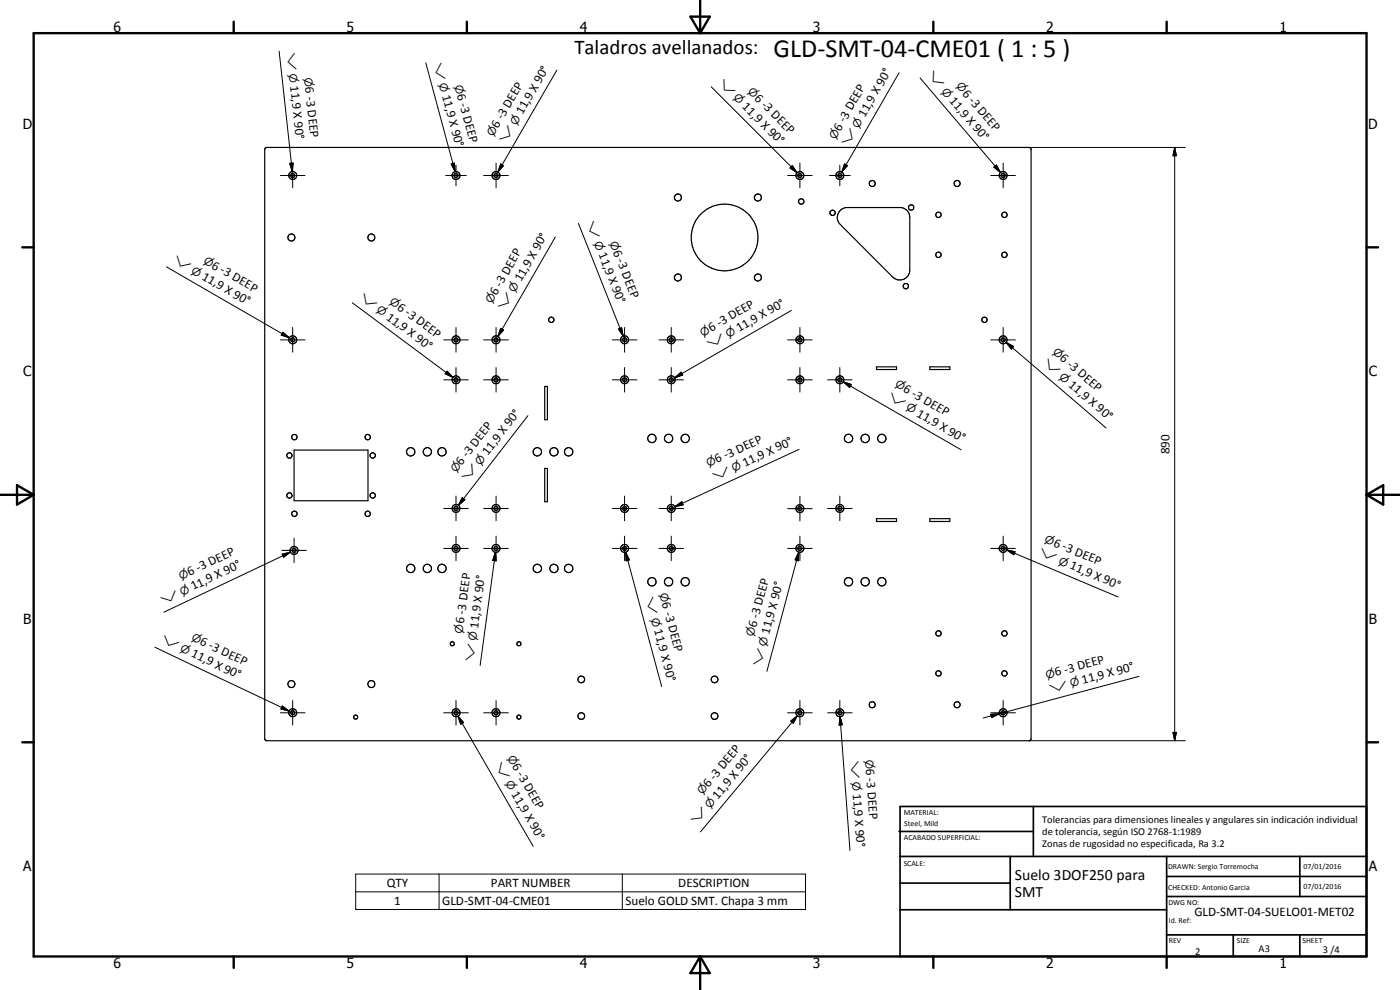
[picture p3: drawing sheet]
<svg xmlns="http://www.w3.org/2000/svg" width="420mm" height="297mm" viewBox="0 0 420 297" stroke-linecap="round" stroke-linejoin="round" font-family="sans-serif">
<g fill="none" stroke="#000" stroke-width=".35">
<path d="M79.7 44.4h229.5l.2 .5-.1 177.1-.3 .2-229.3-.1-.3-.4v-176.8zM136.3 52.3l.8-.2 .3 .4v.3a.61 .61 0 0 1-.8 .4 .61 .61 0 0 1-.3-.9zM252.1 63.2l.6-.5 1.2-.4h16.6a2.93 2.93 0 0 1 2.5 3v15.7a3 3 0 0 1-1.8 2.8 3 3 0 0 1-3.3-.7l-15.7-15.7a2.88 2.88 0 0 1-.1-4.2zM163.5 116h.8v9.9h-.8zM263 110.1h6.1v.8h-6.1zM279 110.1h6.1v.8h-6.1zM88.3 135h22.1v15.2h-22.1zM163.5 140.5h.8v10h-.8zM263 155.6h6.1v.9h-6.1zM279 155.6h6.1v.9h-6.1z"/>
<circle cx="87.8" cy="52.6" r="1.2"/>
<circle cx="87.8" cy="52.6" r=".6"/>
<circle cx="136.9" cy="52.6" r="1.2"/>
<circle cx="148.8" cy="52.6" r="1.2"/>
<circle cx="148.9" cy="52.7" r=".6"/>
<circle cx="203.5" cy="59.3" r="1.05"/>
<circle cx="227.4" cy="59.3" r="1.06"/>
<circle cx="240" cy="52.6" r=".6"/>
<circle cx="240.1" cy="52.6" r="1.18"/>
<circle cx="252.1" cy="52.6" r="1.2"/>
<circle cx="252.1" cy="52.6" r=".6"/>
<circle cx="261.8" cy="55" r=".9"/>
<circle cx="287.2" cy="55.1" r=".91"/>
<circle cx="301" cy="52.7" r="1.19"/>
<circle cx="301" cy="52.6" r=".6"/>
<circle cx="87.5" cy="71.3" r="1.06"/>
<circle cx="111.5" cy="71.3" r="1.05"/>
<circle cx="217.5" cy="71.3" r="10"/>
<circle cx="240.5" cy="60.4" r=".81"/>
<circle cx="249.8" cy="63.9" r=".8"/>
<circle cx="273.5" cy="62.2" r=".79"/>
<circle cx="281.6" cy="76.5" r=".81"/>
<circle cx="281.6" cy="64.5" r=".8"/>
<circle cx="301.4" cy="64.4" r=".79"/>
<circle cx="301.4" cy="76.5" r=".81"/>
<circle cx="165.4" cy="95.9" r=".8"/>
<circle cx="203.4" cy="83.3" r="1.06"/>
<circle cx="227.5" cy="83.3" r="1.06"/>
<circle cx="271.9" cy="85.9" r=".8"/>
<circle cx="295.5" cy="95.9" r=".79"/>
<circle cx="87.8" cy="102" r="1.2"/>
<circle cx="87.8" cy="102" r=".6"/>
<circle cx="136.8" cy="113.9" r=".62"/>
<circle cx="136.9" cy="101.9" r=".61"/>
<circle cx="136.9" cy="113.9" r="1.2"/>
<circle cx="136.9" cy="101.9" r="1.2"/>
<circle cx="148.8" cy="102" r="1.2"/>
<circle cx="148.9" cy="113.9" r="1.2"/>
<circle cx="148.9" cy="102" r=".6"/>
<circle cx="148.9" cy="114" r=".59"/>
<circle cx="187.5" cy="113.9" r=".6"/>
<circle cx="187.5" cy="102" r=".6"/>
<circle cx="187.5" cy="102" r="1.2"/>
<circle cx="187.5" cy="113.9" r="1.2"/>
<circle cx="201.4" cy="113.9" r="1.19"/>
<circle cx="201.4" cy="102" r="1.19"/>
<circle cx="201.5" cy="102" r=".61"/>
<circle cx="201.5" cy="114" r=".63"/>
<circle cx="240" cy="114" r="1.19"/>
<circle cx="240" cy="102" r=".6"/>
<circle cx="240" cy="101.9" r="1.2"/>
<circle cx="240" cy="113.9" r=".6"/>
<circle cx="252.1" cy="114" r="1.19"/>
<circle cx="252.1" cy="114" r=".61"/>
<circle cx="301" cy="102" r=".6"/>
<circle cx="301.1" cy="102" r="1.19"/>
<circle cx="86.9" cy="136.7" r=".8"/>
<circle cx="88.4" cy="131.2" r=".8"/>
<circle cx="110.4" cy="131.1" r=".8"/>
<circle cx="111.9" cy="136.6" r=".81"/>
<circle cx="123.3" cy="135.6" r="1.24"/>
<circle cx="128.2" cy="135.6" r="1.24"/>
<circle cx="132.6" cy="135.6" r="1.26"/>
<circle cx="161.2" cy="135.5" r="1.25"/>
<circle cx="166.3" cy="135.6" r="1.24"/>
<circle cx="170.6" cy="135.5" r="1.25"/>
<circle cx="195.6" cy="131.6" r="1.26"/>
<circle cx="200.7" cy="131.5" r="1.25"/>
<circle cx="205.6" cy="131.5" r="1.25"/>
<circle cx="254.7" cy="131.6" r="1.26"/>
<circle cx="259.6" cy="131.6" r="1.26"/>
<circle cx="264.7" cy="131.5" r="1.25"/>
<circle cx="86.9" cy="148.7" r=".81"/>
<circle cx="88.4" cy="154.2" r=".8"/>
<circle cx="110.3" cy="154.2" r=".79"/>
<circle cx="111.9" cy="148.6" r=".8"/>
<circle cx="136.9" cy="152.5" r=".61"/>
<circle cx="136.9" cy="152.6" r="1.19"/>
<circle cx="148.8" cy="152.5" r="1.2"/>
<circle cx="148.9" cy="152.5" r=".6"/>
<circle cx="187.5" cy="152.5" r="1.19"/>
<circle cx="187.5" cy="152.5" r=".6"/>
<circle cx="201.4" cy="152.5" r=".6"/>
<circle cx="201.4" cy="152.5" r="1.19"/>
<circle cx="240" cy="152.6" r=".59"/>
<circle cx="240" cy="152.6" r="1.21"/>
<circle cx="252.1" cy="152.6" r="1.2"/>
<circle cx="252.1" cy="152.5" r=".6"/>
<circle cx="88.2" cy="165.2" r="1.2"/>
<circle cx="88.2" cy="165.2" r=".59"/>
<circle cx="123.3" cy="170.5" r="1.24"/>
<circle cx="128.2" cy="170.6" r="1.24"/>
<circle cx="132.6" cy="170.6" r="1.24"/>
<circle cx="136.9" cy="164.6" r="1.2"/>
<circle cx="136.9" cy="164.6" r=".6"/>
<circle cx="148.9" cy="164.6" r="1.2"/>
<circle cx="148.9" cy="164.5" r=".59"/>
<circle cx="161.3" cy="170.5" r="1.26"/>
<circle cx="166.3" cy="170.5" r="1.26"/>
<circle cx="170.7" cy="170.5" r="1.26"/>
<circle cx="187.5" cy="164.6" r="1.2"/>
<circle cx="187.5" cy="164.6" r=".6"/>
<circle cx="195.7" cy="174.6" r="1.25"/>
<circle cx="200.7" cy="174.6" r="1.26"/>
<circle cx="201.4" cy="164.5" r="1.21"/>
<circle cx="201.5" cy="164.5" r=".59"/>
<circle cx="205.6" cy="174.6" r="1.25"/>
<circle cx="240" cy="164.5" r=".59"/>
<circle cx="240" cy="164.5" r="1.2"/>
<circle cx="254.7" cy="174.6" r="1.25"/>
<circle cx="259.6" cy="174.6" r="1.26"/>
<circle cx="264.7" cy="174.6" r="1.24"/>
<circle cx="301" cy="164.6" r="1.2"/>
<circle cx="301" cy="164.6" r=".6"/>
<circle cx="135.7" cy="193.1" r=".6"/>
<circle cx="155.7" cy="193.1" r=".61"/>
<circle cx="281.6" cy="190.1" r=".8"/>
<circle cx="301.5" cy="190" r=".8"/>
<circle cx="87.5" cy="205.2" r="1.05"/>
<circle cx="87.8" cy="213.9" r=".61"/>
<circle cx="87.9" cy="213.8" r="1.2"/>
<circle cx="106.7" cy="215.2" r=".61"/>
<circle cx="111.5" cy="205.2" r="1.04"/>
<circle cx="136.9" cy="213.8" r=".61"/>
<circle cx="136.9" cy="213.9" r="1.2"/>
<circle cx="148.9" cy="213.8" r=".6"/>
<circle cx="148.9" cy="213.8" r="1.2"/>
<circle cx="155.7" cy="215.2" r=".61"/>
<circle cx="174.4" cy="203.9" r="1"/>
<circle cx="174.4" cy="214.8" r="1"/>
<circle cx="214.4" cy="214.9" r="1"/>
<circle cx="214.5" cy="203.9" r="1"/>
<circle cx="240" cy="213.8" r=".6"/>
<circle cx="240.1" cy="213.8" r="1.18"/>
<circle cx="252.1" cy="213.8" r=".6"/>
<circle cx="252.1" cy="213.8" r="1.19"/>
<circle cx="261.8" cy="211.4" r=".9"/>
<circle cx="281.6" cy="202.1" r=".8"/>
<circle cx="287.3" cy="211.4" r=".91"/>
<circle cx="301" cy="213.8" r=".61"/>
<circle cx="301" cy="213.9" r="1.2"/>
<circle cx="301.5" cy="202" r=".8"/>
</g>
<g fill="none" stroke="#000" stroke-width=".71">
<path d="M10.1 9.9h400v277.1h-400zM70.1 6.5v3.4M140.1 6.5v3.4M207.2 5h5.8l-2.9 4.9zM210.1 0v9.9M280.1 6.5v3.4M350.1 6.5v3.4M6.7 74.2h3.4M410.1 74.2h3.5M.1 148.5h10M5.1 145.6l5 2.9-5 2.9zM410.1 148.5h10"/>
<path d="M410.1 148.5l5-2.9v5.8zM6.7 222.7h3.4M410.1 222.7h3.5M70.1 287v3.4M140.1 287v3.4M210.1 287v10M210.1 287l2.9 5h-5.8zM280.1 287v3.4M350.1 287v3.4"/>
</g>
<g fill="none" stroke="#000" stroke-width=".51">
<path d="M269.8 249.5h40.3M270.1 242h140v45h-140zM270.1 257h140M303.2 257v16M310.1 242v15M350.1 257v30M390.1 257v12M270.1 265h33.1M270.1 273h80M350.1 269h60M350.1 263h60M350.1 280.5h60"/>
<path d="M370.1 280.5v6.5M390.1 280.5v6.5"/>
</g>
<g fill="none" stroke="#000" stroke-width=".3">
<path d="M83.8 15.4l3.9 36.1M127.8 18.9l8.8 32.6M167.1 21l-17.7 30.6M213.4 26l25.8 25.8M269.8 21.8l-17.2 29.8M276.1 23.4l24.2 28.3M84.1 52.7h7.5M86.9 49l1.1-.1-.3 2.6zM87.8 48.9v7.4M133.8 52.7h6.1M135.4 49.2l1-.3 .2 2.6zM136.9 49.6v6.2"/>
<path d="M145.1 52.7h7.5M148.9 48.9v7.4M150.3 49.2l.8 .5-1.7 1.9zM236.4 52.7h7.3M237.8 49.7l1.4 2.1-2.1-1.4zM240.1 48.9v7.4M249 52.7h6.2M252 49.6v6.2M253.4 49.2l.9 .5-1.7 1.9zM297.3 52.7h7.4M298.3 50.2l.7-.7 1.3 2.2zM301.1 48.9v7.4"/>
<path d="M308.9 44.2h46.8M352.5 44.2l.5 2.5h-1zM352.5 44.2v178M166.7 71.1l-17.3 29.8M173.6 67.1l13.4 33.7M49.9 80.1l36.9 21.2M84.9 99.7l1.9 1.6-2.4-.8zM87.8 98.3v7.4M105.7 90.8l30.2 22.4M136.9 98.3v7.4M148.9 98.3v7.4M150.3 98.5l.8 .5-1.7 1.9z"/>
<path d="M185.6 98.7l1-.4 .4 2.5zM187.4 98.3v7.4M201.5 98.3v7.4M237.5 93.1l-35 20.3M240.1 98.3v7.4M301.1 98.3v7.4M84.1 102h7.5M133.2 114h7.3M133.2 102h7.3M134.2 111.4l1.7 1.8-2.3-1.1zM136.9 110.3v7.3M145.1 114h7.5"/>
<path d="M145.1 102h7.5M148.9 110.3v7.3M183.8 114h7.4M183.8 102h7.4M187.4 110.3v7.3M197.8 114h7.3M197.8 102h7.3M201.5 110.3v7.3M202.5 113.4l1.9-1.7 .5 .8zM236.4 114h7.3M236.4 102h7.3M240.1 110.3v7.3"/>
<path d="M248.4 114h7.3M252 110.3v7.3M253.1 114.6l2.4 .8-.5 .8zM253.1 114.6l35.3 20.4M297.3 102h7.4M302 102.7l2.2 1.3-.7 .7zM302 102.7l29.9 25.7M158.4 124.7l-20.8 26.9M239.8 134.8l-37.3 17.3M133.2 152.6h7.3M136.9 148.8v7.5M138.7 149.4l.8 .5-1.9 1.7z"/>
<path d="M145.1 152.6h7.5M148.9 148.8v7.5M183.8 152.6h7.4M187.4 148.8v7.5M197.8 152.6h7.3M201.5 148.8v7.5M202.5 152.1l2.1-1.6 .4 1zM236.4 152.6h7.3M240.1 148.9v7.4M248.4 152.6h7.3M252 148.8v7.5M84.6 165.1h7.3"/>
<path d="M84.7 166.3l2.5-.6-2.1 1.5zM87.2 165.7l-38 18M88.3 161.5v7.3M133.2 164.5h7.3M136.9 160.9v7.3M145.1 164.5h7.5M148.7 165.7l.2 2.6-1-.2zM148.7 165.7l-4.6 34M148.9 160.9v7.3M183.8 164.5h7.4M187.4 160.9v7.3M187.8 165.7l1.1 2.3-1 .3z"/>
<path d="M187.8 165.7l10.8 40.3M197.8 164.5h7.3M201.5 160.9v7.3M236.4 164.5h7.3M239.7 165.7l-.1 2.6-1-.3zM239.7 165.7l-9.5 35.7M240.1 160.9v7.3M297.3 164.5h7.4M301.1 160.9v7.3M302.2 165l2.4 .5-.4 1zM302.2 165l33.4 14.1M46.5 194.2l40.3 19.2"/>
<path d="M84.1 213.9h7.5M84.7 211.8l2.1 1.6-2.5-.7zM87.8 210.2v7.4M133.2 213.9h7.3M136.9 210.2v7.4M137.4 214.9l1.7 1.9-.9 .5zM137.4 214.9l22.6 39M145.1 213.9h7.5M148.9 210.2v7.4M236.4 213.9h7.3M237.3 216.4l2-1.6-1.2 2.2zM239.3 214.8l-29.1 34.8"/>
<path d="M240.1 210.2v7.4M248.4 213.9h7.3M252 210.2v7.4M252.1 215.1l.7 2.4-1 .1zM252.1 215.1l3 40.1M297.3 214.3l2.6-.1-2.3 1.1zM297.3 213.9h7.4M299.9 214.2l-4.8 1.2M301.1 210.2v7.4M302.2 213.5l-2.3 .7M341.8 202.9l-41.9 11.3M352 219.8h1l-.5 2.4z"/>
<path d="M308.9 222.2h46.8M106.8 262.3h135v10.6h-135zM106.8 267.6h135M131.8 262.3v10.6M186.8 262.3v10.6"/>
</g>
<g fill="#000">
<path d="M86.9 49l1.1-.1-.3 2.6zM135.4 49.2l1-.3 .2 2.6zM150.3 49.2l.8 .5-1.7 1.9zM237.8 49.7l1.4 2.1-2.1-1.4zM253.4 49.2l.9 .5-1.7 1.9zM298.3 50.2l.7-.7 1.3 2.2zM352.5 44.2l.5 2.5h-1zM150.3 98.5l.8 .5-1.7 1.9zM185.6 98.7l1-.4 .4 2.5zM84.9 99.7l1.9 1.6-2.4-.8zM134.2 111.4l1.7 1.8-2.3-1.1zM202.5 113.4l1.9-1.7 .5 .8z"/>
<path d="M253.1 114.6l2.4 .8-.5 .8zM302 102.7l2.2 1.3-.7 .7zM138.7 149.4l.8 .5-1.9 1.7zM202.5 152.1l2.1-1.6 .4 1zM84.7 166.3l2.5-.6-2.1 1.5zM148.7 165.7l.2 2.6-1-.2zM187.8 165.7l1.1 2.3-1 .3zM239.7 165.7l-.1 2.6-1-.3zM302.2 165l2.4 .5-.4 1zM84.7 211.8l2.1 1.6-2.5-.7zM137.4 214.9l1.7 1.9-.9 .5zM237.3 216.4l2-1.6-1.2 2.2z"/>
<path d="M252.1 215.1l.7 2.4-1 .1zM297.3 214.3l2.6-.1-2.3 1.1zM352 219.8h1l-.5 2.4z"/>
</g>
<text font-size="7.9" x="232.2" y="17.1">GLD-SMT-04-CME01 ( 1 : 5 )</text>
<text font-size="6.3" x="172.4" y="16.2">Taladros avellanados:</text>
<g font-size="4.7">
<text x="304.6" y="263.9">Suelo 3DOF250 para</text>
<text x="304.6" y="269.3">SMT</text>
</g>
<g font-size="4.2">
<text x="34" y="9.6">6</text>
<text x="104" y="9.6">5</text>
<text x="174" y="9.6">4</text>
<text x="244" y="9.6">3</text>
<text x="314" y="9.6">2</text>
<text x="384" y="9.6">1</text>
<text x="6.8" y="38.7">D</text>
<text x="410.6" y="38.7">D</text>
<text x="7" y="112.9">C</text>
<text x="410.8" y="112.9">C</text>
<text x="7" y="187.1">B</text>
<text x="410.8" y="187.1">B</text>
<text x="7" y="261.4">A</text>
<text x="410.8" y="261.4">A</text>
<text x="34" y="290.4">6</text>
<text x="104" y="290.4">5</text>
<text x="174" y="290.4">4</text>
<text x="244" y="290.4">3</text>
<text x="314" y="290.4">2</text>
<text x="384" y="290.4">1</text>
</g>
<g font-size="3.9">
<text x="87.1" y="25.9" transform="rotate(84 87.1 25.9)">11,9 X 90°</text>
<text x="91.6" y="26.2" transform="rotate(84 91.6 26.2)">6 -3 DEEP</text>
<text x="132.7" y="28.7" transform="rotate(75 132.7 28.7)">11,9 X 90°</text>
<text x="137.1" y="28.4" transform="rotate(75 137.1 28.4)">6 -3 DEEP</text>
<text x="226.3" y="29.6" transform="rotate(45 226.3 29.6)">6 -3 DEEP</text>
<text x="288.7" y="28.1" transform="rotate(50 288.7 28.1)">6 -3 DEEP</text>
<text x="156.8" y="34.6" transform="rotate(-60 156.8 34.6)">11,9 X 90°</text>
<text x="222.6" y="32.2" transform="rotate(45 222.6 32.2)">11,9 X 90°</text>
<text x="259.5" y="35.4" transform="rotate(-60 259.5 35.4)">11,9 X 90°</text>
<text x="284.8" y="30.3" transform="rotate(50 284.8 30.3)">11,9 X 90°</text>
<text x="149.4" y="38.7" transform="rotate(-60 149.4 38.7)">6 -3 DEEP</text>
<text x="252.1" y="39.5" transform="rotate(-60 252.1 39.5)">6 -3 DEEP</text>
<text x="179.6" y="76.3" transform="rotate(68 179.6 76.3)">11,9 X 90°</text>
<text x="184" y="75.5" transform="rotate(68 184 75.5)">6 -3 DEEP</text>
<text x="60.4" y="83.6" transform="rotate(30 60.4 83.6)">11,9 X 90°</text>
<text x="63.3" y="80.3" transform="rotate(30 63.3 80.3)">6 -3 DEEP</text>
<text x="149" y="88.7" transform="rotate(-60 149 88.7)">6 -3 DEEP</text>
<text x="156.4" y="84.7" transform="rotate(-60 156.4 84.7)">11,9 X 90°</text>
<text x="115.7" y="95.6" transform="rotate(37 115.7 95.6)">11,9 X 90°</text>
<text x="119" y="92.6" transform="rotate(37 119 92.6)">6 -3 DEEP</text>
<text x="213.4" y="99.5" transform="rotate(-30 213.4 99.5)">6 -3 DEEP</text>
<text x="221.8" y="99.7" transform="rotate(-30 221.8 99.7)">11,9 X 90°</text>
<text x="317.9" y="107.8" transform="rotate(40 317.9 107.8)">6 -3 DEEP</text>
<text x="270.8" y="117.3" transform="rotate(30 270.8 117.3)">6 -3 DEEP</text>
<text x="320.5" y="115.8" transform="rotate(40 320.5 115.8)">11,9 X 90°</text>
<text x="274.9" y="124.7" transform="rotate(30 274.9 124.7)">11,9 X 90°</text>
<text x="146.4" y="136.8" transform="rotate(-52 146.4 136.8)">11,9 X 90°</text>
<text x="351" y="136.3" transform="rotate(-90 351 136.3)">890</text>
<text x="138.5" y="139.8" transform="rotate(-52 138.5 139.8)">6 -3 DEEP</text>
<text x="215.2" y="139.1" transform="rotate(-25 215.2 139.1)">6 -3 DEEP</text>
<text x="223.6" y="140" transform="rotate(-25 223.6 140)">11,9 X 90°</text>
<text x="315.9" y="163.7" transform="rotate(23 315.9 163.7)">6 -3 DEEP</text>
<text x="56.9" y="172.8" transform="rotate(-25 56.9 172.8)">6 -3 DEEP</text>
<text x="320.8" y="170.6" transform="rotate(23 320.8 170.6)">11,9 X 90°</text>
<text x="58" y="177.2" transform="rotate(-25 58 177.2)">11,9 X 90°</text>
<text x="198.7" y="181.1" transform="rotate(75 198.7 181.1)">6 -3 DEEP</text>
<text x="139.2" y="187.3" transform="rotate(-82 139.2 187.3)">6 -3 DEEP</text>
<text x="143.5" y="188.7" transform="rotate(-82 143.5 188.7)">11,9 X 90°</text>
<text x="196.3" y="189.1" transform="rotate(75 196.3 189.1)">11,9 X 90°</text>
<text x="226.9" y="188.5" transform="rotate(-75 226.9 188.5)">6 -3 DEEP</text>
<text x="230.9" y="190.5" transform="rotate(-75 230.9 190.5)">11,9 X 90°</text>
<text x="57.1" y="196.9" transform="rotate(25 57.1 196.9)">11,9 X 90°</text>
<text x="59.8" y="193.3" transform="rotate(25 59.8 193.3)">6 -3 DEEP</text>
<text x="316.9" y="202.9" transform="rotate(-15 316.9 202.9)">6 -3 DEEP</text>
<text x="325" y="205.2" transform="rotate(-15 325 205.2)">11,9 X 90°</text>
<text x="153.6" y="229.8" transform="rotate(60 153.6 229.8)">6 -3 DEEP</text>
<text x="259.8" y="230.7" transform="rotate(86 259.8 230.7)">6 -3 DEEP</text>
<text x="153.4" y="238.3" transform="rotate(60 153.4 238.3)">11,9 X 90°</text>
<text x="212.6" y="236.5" transform="rotate(-50 212.6 236.5)">6 -3 DEEP</text>
<text x="215.5" y="239.9" transform="rotate(-50 215.5 239.9)">11,9 X 90°</text>
<text x="256" y="238.2" transform="rotate(86 256 238.2)">11,9 X 90°</text>
<text x="116.1" y="266.2">QTY</text>
<text x="147.4" y="266.2">PART NUMBER</text>
<text x="203.6" y="266.2">DESCRIPTION</text>
<text x="118.3" y="271.5">1</text>
<text x="132.7" y="271.5">GLD-SMT-04-CME01</text>
<text x="187.7" y="271.6">Suelo GOLD SMT. Chapa 3 mm</text>
<text x="358.5" y="275">GLD-SMT-04-SUELO01-MET02</text>
</g>
<g font-size="3.3">
<text x="86.1" y="15.9" transform="rotate(84 86.1 15.9)">w</text>
<text x="86.7" y="22.2" transform="rotate(84 86.7 22.2)">n</text>
<text x="91.3" y="23.5" transform="rotate(84 91.3 23.5)">n</text>
<text x="130.1" y="19.1" transform="rotate(75 130.1 19.1)">w</text>
<text x="278.3" y="22.6" transform="rotate(50 278.3 22.6)">w</text>
<text x="131.7" y="25.2" transform="rotate(75 131.7 25.2)">n</text>
<text x="136.4" y="25.7" transform="rotate(75 136.4 25.7)">n</text>
<text x="215.5" y="25.1" transform="rotate(45 215.5 25.1)">w</text>
<text x="220" y="29.5" transform="rotate(45 220 29.5)">n</text>
<text x="224.3" y="27.6" transform="rotate(45 224.3 27.6)">n</text>
<text x="282.4" y="27.5" transform="rotate(50 282.4 27.5)">n</text>
<text x="286.8" y="26" transform="rotate(50 286.8 26)">n</text>
<text x="148" y="41.1" transform="rotate(-60 148 41.1)">n</text>
<text x="155" y="37.8" transform="rotate(-60 155 37.8)">n</text>
<text x="250.7" y="41.9" transform="rotate(-60 250.7 41.9)">n</text>
<text x="257.7" y="38.7" transform="rotate(-60 257.7 38.7)">n</text>
<text x="151.8" y="43.3" transform="rotate(-60 151.8 43.3)">w</text>
<text x="254.5" y="44.1" transform="rotate(-60 254.5 44.1)">w</text>
<text x="175.9" y="67" transform="rotate(68 175.9 67)">w</text>
<text x="178.3" y="72.9" transform="rotate(68 178.3 72.9)">n</text>
<text x="183" y="72.9" transform="rotate(68 183 72.9)">n</text>
<text x="51.7" y="78.6" transform="rotate(30 51.7 78.6)">w</text>
<text x="57.2" y="81.8" transform="rotate(30 57.2 81.8)">n</text>
<text x="60.9" y="78.8" transform="rotate(30 60.9 78.8)">n</text>
<text x="107.7" y="89.6" transform="rotate(37 107.7 89.6)">w</text>
<text x="154.5" y="87.9" transform="rotate(-60 154.5 87.9)">n</text>
<text x="112.8" y="93.4" transform="rotate(37 112.8 93.4)">n</text>
<text x="116.7" y="90.9" transform="rotate(37 116.7 90.9)">n</text>
<text x="147.6" y="91.2" transform="rotate(-60 147.6 91.2)">n</text>
<text x="151.4" y="93.4" transform="rotate(-60 151.4 93.4)">w</text>
<text x="211" y="101" transform="rotate(-30 211 101)">n</text>
<text x="218.6" y="101.6" transform="rotate(-30 218.6 101.6)">n</text>
<text x="213.2" y="104.7" transform="rotate(-30 213.2 104.7)">w</text>
<text x="315.8" y="106" transform="rotate(40 315.8 106)">n</text>
<text x="312.9" y="109.3" transform="rotate(40 312.9 109.3)">w</text>
<text x="317.7" y="113.4" transform="rotate(40 317.7 113.4)">n</text>
<text x="266.2" y="119.7" transform="rotate(30 266.2 119.7)">w</text>
<text x="268.4" y="115.9" transform="rotate(30 268.4 115.9)">n</text>
<text x="271.7" y="122.9" transform="rotate(30 271.7 122.9)">n</text>
<text x="136.9" y="142" transform="rotate(-52 136.9 142)">n</text>
<text x="144.2" y="139.7" transform="rotate(-52 144.2 139.7)">n</text>
<text x="212.6" y="140.3" transform="rotate(-25 212.6 140.3)">n</text>
<text x="220.2" y="141.6" transform="rotate(-25 220.2 141.6)">n</text>
<text x="140.3" y="144.7" transform="rotate(-52 140.3 144.7)">w</text>
<text x="214.5" y="144.2" transform="rotate(-25 214.5 144.2)">w</text>
<text x="311.6" y="166.7" transform="rotate(23 311.6 166.7)">w</text>
<text x="313.3" y="162.6" transform="rotate(23 313.3 162.6)">n</text>
<text x="317.4" y="169.2" transform="rotate(23 317.4 169.2)">n</text>
<text x="54.3" y="174" transform="rotate(-25 54.3 174)">n</text>
<text x="54.7" y="178.7" transform="rotate(-25 54.7 178.7)">n</text>
<text x="193.7" y="179.5" transform="rotate(75 193.7 179.5)">w</text>
<text x="197.9" y="178.4" transform="rotate(75 197.9 178.4)">n</text>
<text x="49" y="181.4" transform="rotate(-25 49 181.4)">w</text>
<text x="195.3" y="185.6" transform="rotate(75 195.3 185.6)">n</text>
<text x="138.8" y="190.1" transform="rotate(-82 138.8 190.1)">n</text>
<text x="226.1" y="191.3" transform="rotate(-75 226.1 191.3)">n</text>
<text x="48.1" y="192.6" transform="rotate(25 48.1 192.6)">w</text>
<text x="53.8" y="195.3" transform="rotate(25 53.8 195.3)">n</text>
<text x="57.3" y="192.1" transform="rotate(25 57.3 192.1)">n</text>
<text x="142.9" y="192.4" transform="rotate(-82 142.9 192.4)">n</text>
<text x="229.9" y="194.1" transform="rotate(-75 229.9 194.1)">n</text>
<text x="142.1" y="198.6" transform="rotate(-82 142.1 198.6)">w</text>
<text x="228.3" y="200.2" transform="rotate(-75 228.3 200.2)">w</text>
<text x="314.2" y="203.6" transform="rotate(-15 314.2 203.6)">n</text>
<text x="315.3" y="207.8" transform="rotate(-15 315.3 207.8)">w</text>
<text x="321.4" y="206.2" transform="rotate(-15 321.4 206.2)">n</text>
<text x="152.2" y="227.4" transform="rotate(60 152.2 227.4)">n</text>
<text x="259.6" y="227.9" transform="rotate(86 259.6 227.9)">n</text>
<text x="148.5" y="229.6" transform="rotate(60 148.5 229.6)">w</text>
<text x="255.3" y="228.2" transform="rotate(86 255.3 228.2)">w</text>
<text x="151.6" y="235.1" transform="rotate(60 151.6 235.1)">n</text>
<text x="210.8" y="238.7" transform="rotate(-50 210.8 238.7)">n</text>
<text x="255.7" y="234.5" transform="rotate(86 255.7 234.5)">n</text>
<text x="213.1" y="242.8" transform="rotate(-50 213.1 242.8)">n</text>
<text x="209" y="247.6" transform="rotate(-50 209 247.6)">w</text>
</g>
<g font-size="3.1">
<text x="312.7" y="246.8">Tolerancias para dimensiones lineales y angulares sin indicación individual</text>
<text x="312.7" y="250.4">de tolerancia, según ISO 2768-1:1989</text>
<text x="312.7" y="254">Zonas de rugosidad no especificada, Ra 3.2</text>
<text x="358.7" y="286.5">2</text>
<text x="377.7" y="285.6">A3</text>
<text x="397" y="285.9">3 /4</text>
</g>
<g font-size="2.4">
<text x="271.2" y="244.4">MATERIAL:</text>
<text x="271.3" y="252">ACABADO SUPERFICIAL:</text>
<text x="271.4" y="247.9">Steel, Mild</text>
<text x="271.2" y="259.7">SCALE:</text>
<text x="350.6" y="260.8">DRAWN: Sergio Torremocha</text>
<text x="391.2" y="260.6">07/01/2016</text>
<text x="350.6" y="267">CHECKED: Antonio Garcia</text>
<text x="391.2" y="266.7">07/01/2016</text>
<text x="350.6" y="271.4">DWG NO:</text>
<text x="350.8" y="276.9">Id. Ref:</text>
<text x="350.8" y="282.8">REV</text>
<text x="371.2" y="282.9">SIZE</text>
<text x="390.9" y="282.9">SHEET</text>
</g>
</svg>
